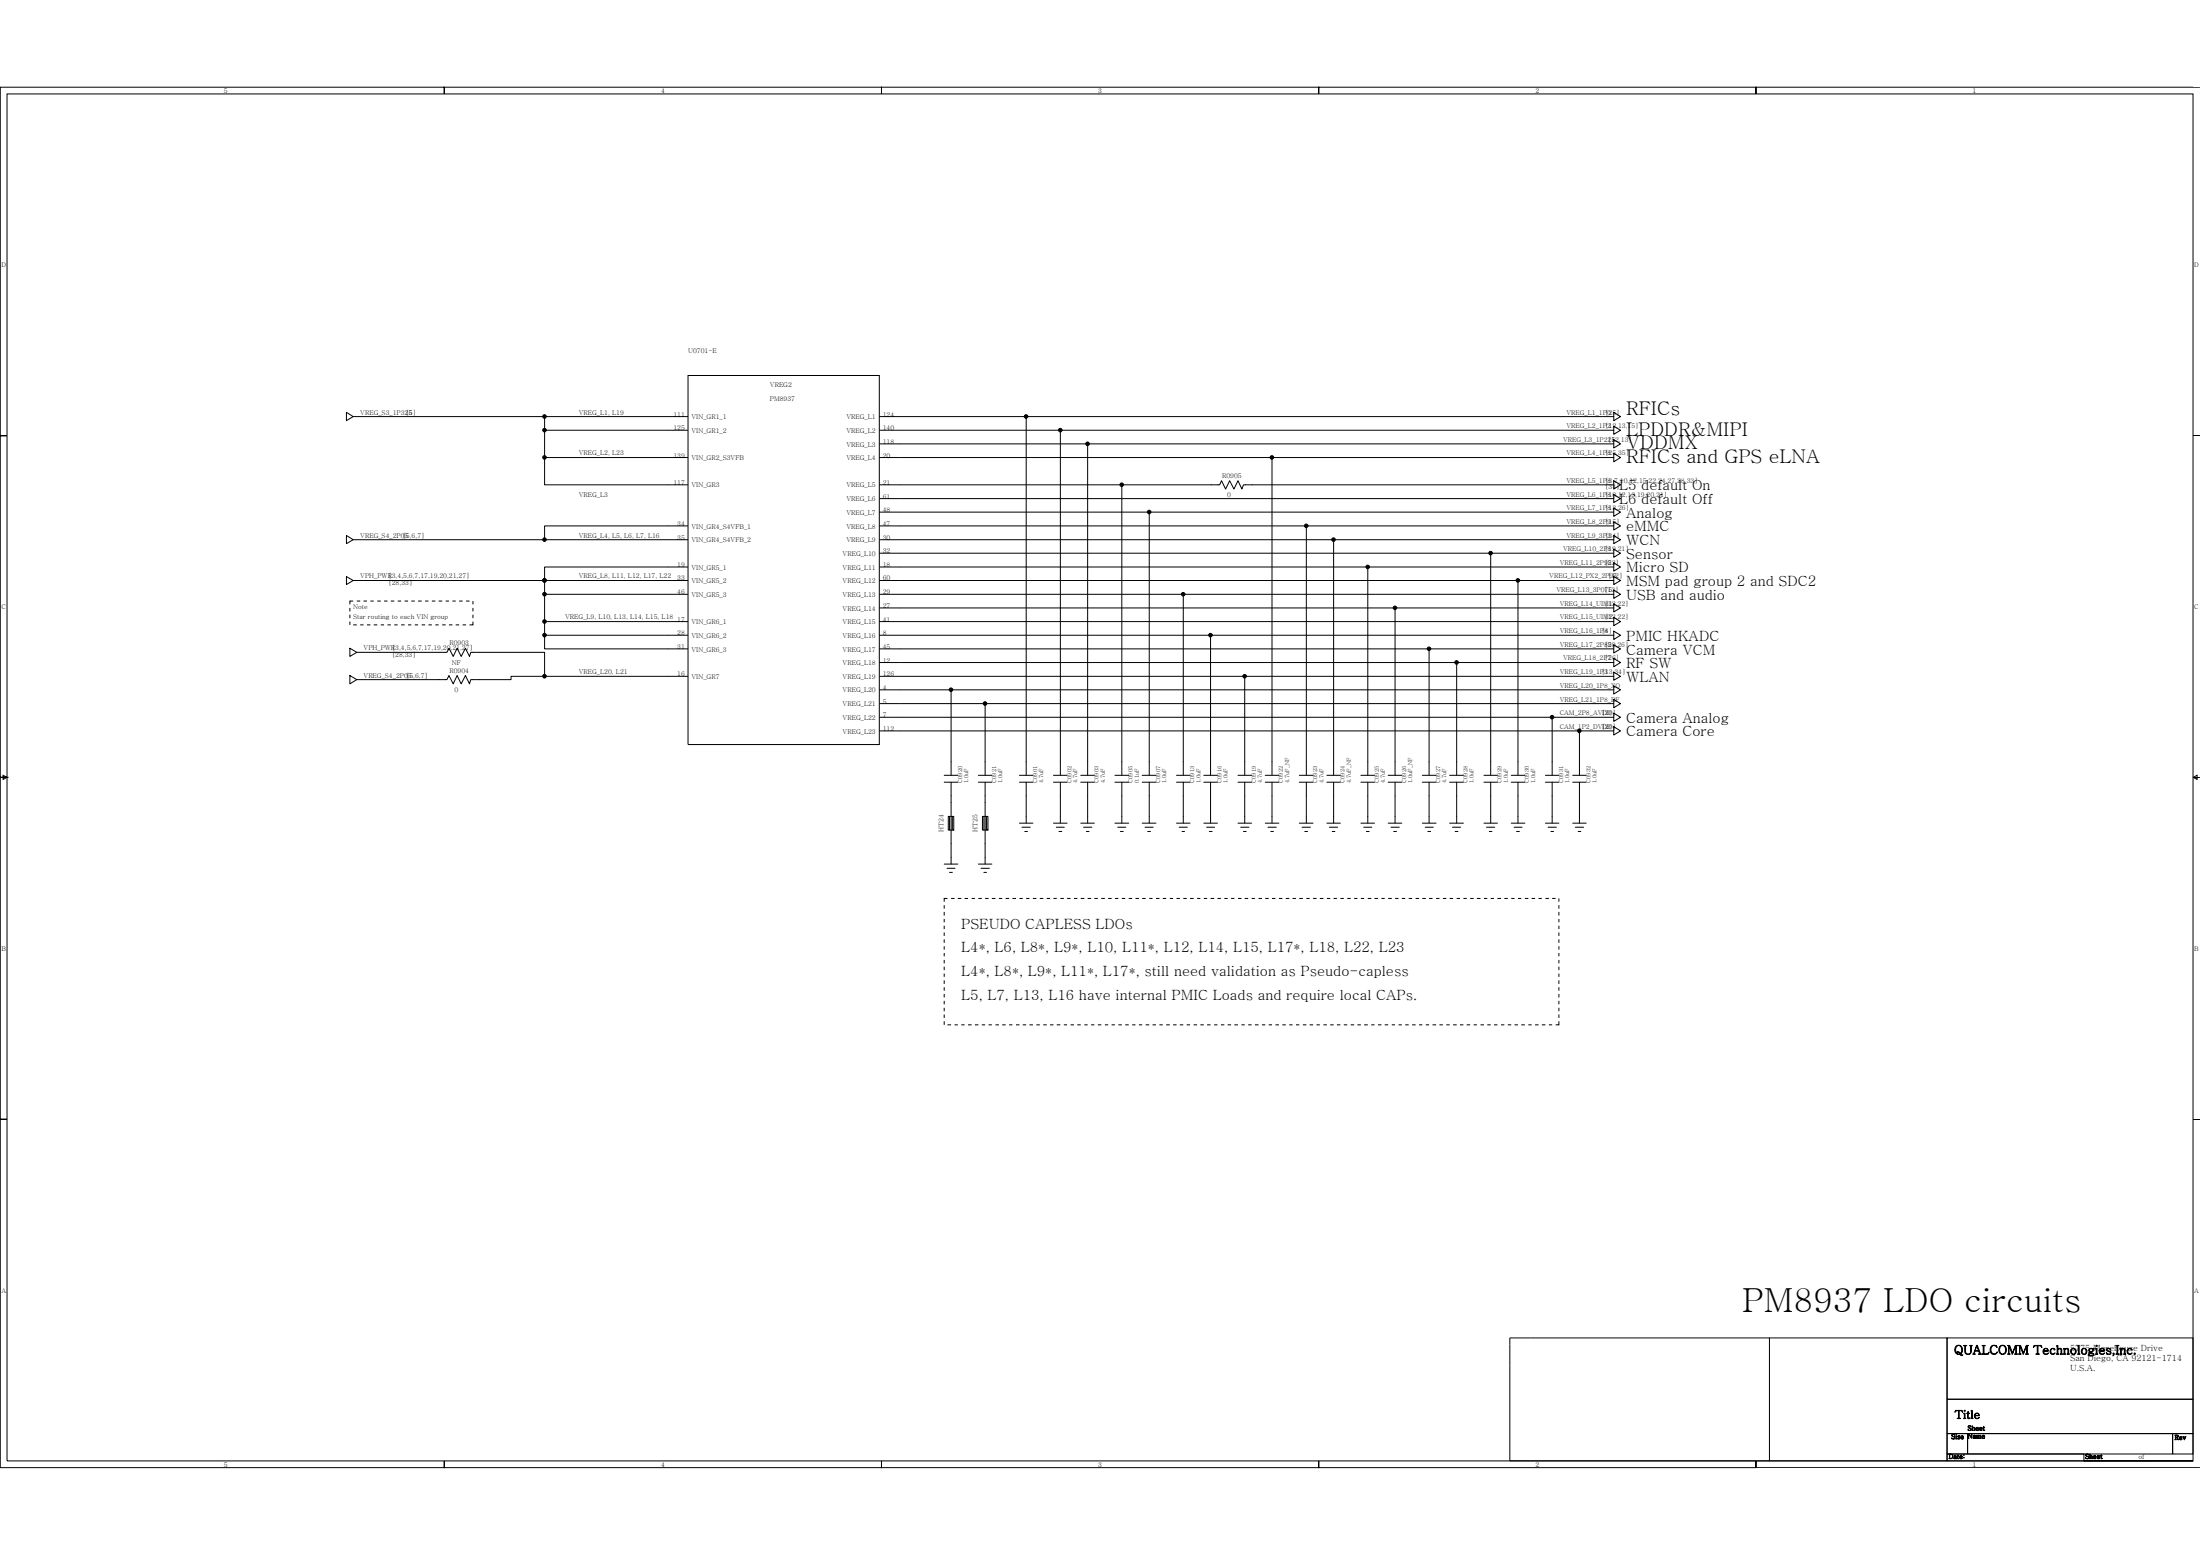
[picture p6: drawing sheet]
<svg xmlns="http://www.w3.org/2000/svg" width="297mm" height="210mm" viewBox="0 0 297 210" stroke-linecap="round" stroke-linejoin="round" font-family="sans-serif">
<g fill="none" stroke="#000" stroke-width=".14">
<path d="M.9 12.7h295.2v184.4h-295.2zM297 11.8h-59.9v.9v-.9h-59v.9v-.9h-59.1v.9v-.9h-59v.9v-.9h-60v47h.9h-.9v46.1h.9l-.5 .3v-.6l.5 .3h-.9v46.1h.9h-.9v46.1v1h60v-1v1h59v-1v1h59.1v-1v1h59v-1v1h59.9M46.8 55.6l.9 .6-.9 .6zM73.5 56.2v1.9h19.4M73.5 58.1v3.6h19.4M92.9 50.7h25.8v49.8h-25.8zM92.9 56.2h-45.2M118.7 58.1h24.5v46.5M118.7 56.2h99.2M118.7 59.9h99.2M138.6 56.2v48.4M143.2 58.1h74.7"/>
<path d="M146.9 59.9v44.7M217.9 57.5l.9 .6-.9 .5zM217.9 59.3l.9 .6-.9 .6zM217.9 55.6l.9 .6-.9 .6zM297 58.8h-.9h.9M46.8 77.8l.9 .5-.9 .6zM46.8 72.3l.9 .5-.9 .6zM73.5 61.7v3.7h19.4M92.9 76.5h-19.4v7.4M92.9 78.3h-45.2M92.9 72.8h-45.2M92.9 71h-19.4v1.8"/>
<path d="M118.7 76.5h66v28.1M118.7 72.8h99.2M118.7 71h99.2M118.7 61.7h99.2M118.7 67.3h99.2M118.7 69.1h99.2M118.7 74.7h99.2M118.7 78.3h99.2M151.5 65.4v39.2M155.2 69.1v35.5M171.7 61.7v42.9M176.4 71v33.6"/>
<path d="M180.1 72.8v31.8M184.7 76.5h33.2M201.3 74.7v29.9M205 78.3v26.3M217.9 65.4h-50l-.2 .6-.6-1.1-.5 1.1-.6-1.1-.5 1.1-.6-1.1-.2 .5h-46M217.9 64.9l.9 .5-.9 .6zM217.9 68.6l.9 .5-.9 .6zM217.9 70.4l.9 .6-.9 .5zM217.9 72.3l.9 .5-.9 .6zM217.9 74.1l.9 .6-.9 .5zM217.9 61.2l.9 .5-.9 .6zM217.9 77.8l.9 .5-.9 .6z"/>
<path d="M217.9 79.6l.9 .6-.9 .6zM217.9 75.9l.9 .6-.9 .6zM217.9 66.7l.9 .6-.9 .5zM47.2 91.2l1 .5-1 .6zM47.2 87.5l1 .5-1 .6zM47.2 82v.5M47.2 83v.4M47.2 83.9v.4M47.7 84.3h.5M47.7 81.1h-.5v.5M48.2 88h12.1l.3-.5 .6 1.1 .5-1.1 .6 1.1 .5-1.1 .6 1.1 .2-.6h9.9v3.3M48.2 81.1h.4"/>
<path d="M48.6 84.3h.5M49.1 81.1h.4M49.5 84.3h.5M50 81.1h.5M50.5 84.3h.4M50.9 81.1h.5M51.4 84.3h.5M51.9 81.1h.4M52.3 84.3h.5M52.8 81.1h.4M53.2 84.3h.5M53.7 81.1h.5"/>
<path d="M54.2 84.3h.4M54.6 81.1h.5M55.1 84.3h.4M55.5 81.1h.5M56 84.3h.4M56.4 81.1h.5M56.9 84.3h.5M57.4 81.1h.4M57.8 84.3h.5M58.3 81.1h.5M58.8 84.3h.4M59.2 81.1h.5"/>
<path d="M59.7 84.3h.5M60.2 81.1h.4M60.6 84.3h.5M61.1 81.1h.4M61.5 84.3h.5M62 81.1h.5M62.5 84.3h.4M62.9 81.1h.5M63.9 83.9v.4h-.5M63.9 81.1v.5M63.9 82v.5M63.9 83v.4"/>
<path d="M73.5 85.7v1.9h19.4M92.9 80.2h-19.4M92.9 85.7h-19.4M92.9 91.3h-23.9v.4h-5.4l-.2 .6-.6-1.1-.5 1.1-.6-1.1-.5 1.1-.6-1.1-.3 .5h-12.1M92.9 83.9h-19.4v1.8M118.7 96.8h90.9v7.8M118.7 87.6h74.3v17M118.7 91.3h49.4v13.3M118.7 80.2h41.1v24.4M118.7 83.9h99.2M118.7 82h99.2M118.7 85.7h99.2"/>
<path d="M118.7 93.1h99.2M118.7 98.6h99.2M128.4 93.1v11.5M133 95v9.6M159.8 80.2h58.1M163.4 85.7v18.9M168.1 91.3h49.8M188.4 82v22.6M193 87.6h24.9M196.7 89.4v15.2M209.6 96.8h8.3M213.3 98.6v6"/>
<path d="M217.9 95h-99.2M217.9 89.4h-99.2M217.9 81.5l.9 .5-.9 .6zM217.9 83.3l.9 .6-.9 .5zM217.9 87l.9 .6-.9 .5zM217.9 88.9l.9 .5-.9 .6zM217.9 85.2l.9 .5-.9 .6zM217.9 90.7l.9 .6-.9 .5zM217.9 92.6l.9 .5-.9 .6zM217.9 94.4l.9 .6-.9 .5zM217.9 96.2l.9 .6-.9 .5zM217.9 98.1l.9 .5-.9 .6z"/>
<path d="M127.5 116.6h1.8M127.5 105.6h1.8M127.5 104.6h1.8M127.9 117.2h1M128 110.2h.8v1.8h-.8zM128.2 117.7h.4M128.2 110.2v1.8M128.4 105.6v11M128.4 112h.1M128.6 110.2v1.8M132.1 116.6h1.8M132.1 105.6h1.8"/>
<path d="M132.1 104.6h1.8M132.5 117.2h1.1M132.6 110.2h.8v1.8h-.8zM132.8 117.7h.4M132.8 110.2v1.8M133 112h.1M133 105.6v11M133.2 110.2v1.8M137.6 111.1h1.9M137.6 105.6h1.9M137.6 104.6h1.9M138 111.6h1.1"/>
<path d="M138.4 112.2h.3M138.6 105.6v5.5M142.2 111.1h1.9M142.2 105.6h1.9M142.2 104.6h1.9M142.6 111.6h1.1M143 112.2h.4M143.2 105.6v5.5M145.9 111.1h1.9M145.9 105.6h1.9M145.9 104.6h1.9M146.3 111.6h1.1"/>
<path d="M146.7 112.2h.3M146.9 105.6v5.5M150.5 111.1h1.9M150.5 105.6h1.9M150.5 104.6h1.9M150.9 111.6h1.1M151.3 112.2h.4M151.5 105.6v5.5M154.2 105.6h1.9M154.2 104.6h1.9M154.2 111.1h1.9M154.6 111.6h1.1"/>
<path d="M155 112.2h.3M155.2 105.6v5.5M158.9 111.1h1.8M158.9 105.6h1.8M158.9 104.6h1.8M159.2 111.6h1.1M159.6 112.2h.3M159.8 105.6v5.5M162.5 111.1h1.9M162.5 105.6h1.9M162.5 104.6h1.9M162.9 111.6h1.1"/>
<path d="M163.3 112.2h.4M163.4 105.6v5.5M167.1 111.1h1.9M167.1 105.6h1.9M167.1 104.6h1.9M167.5 111.6h1.1M167.9 112.2h.4M168.1 105.6v5.5M170.8 111.1h1.9M170.8 105.6h1.9M170.8 104.6h1.9M171.2 111.6h1.1"/>
<path d="M171.6 112.2h.3M171.7 105.6v5.5M175.4 111.1h1.9M175.4 105.6h1.9M175.4 104.6h1.9M175.8 111.6h1.1M176.2 112.2h.3M176.4 105.6v5.5M179.2 111.1h1.8M179.2 105.6h1.8M179.2 104.6h1.8M179.5 111.6h1.1"/>
<path d="M179.9 112.2h.3M180.1 105.6v5.5M183.7 111.1h1.9M183.7 105.6h1.9M183.7 104.6h1.9M184.1 111.6h1.1M184.5 112.2h.4M184.7 105.6v5.5M187.4 111.1h1.9M187.4 105.6h1.9M187.4 104.6h1.9M187.8 111.6h1.1"/>
<path d="M188.2 112.2h.3M188.4 105.6v5.5M192 105.6h1.9M192 104.6h1.9M192 111.1h1.9M192.4 111.6h1.1M192.8 112.2h.4M193 105.6v5.5M195.7 105.6h1.9M195.7 104.6h1.9M195.7 111.1h1.9M196.1 111.6h1.1"/>
<path d="M196.5 112.2h.3M196.7 105.6v5.5M200.4 111.1h1.8M200.4 105.6h1.8M200.4 104.6h1.8M200.7 111.6h1.1M201.1 112.2h.3M201.3 105.6v5.5M204 111.1h1.9M204 105.6h1.9M204 104.6h1.9M204.4 111.6h1.1"/>
<path d="M204.8 112.2h.3M205 105.6v5.5M208.7 111.1h1.8M208.7 105.6h1.8M208.7 104.6h1.8M209 111.6h1.1M209.4 112.2h.4M209.6 105.6v5.5M212.3 111.1h1.9M212.3 105.6h1.9M212.3 104.6h1.9M212.7 111.6h1.1"/>
<path d="M213.1 112.2h.3M213.3 105.6v5.5M296.1 104.9l.5-.3v.6zM296.1 104.9h.9M127.5 122.2v.4M127.5 123.1v.4M127.5 124v.5M127.5 124.9v.5M127.5 125.8v.5M127.5 126.8v.4M127.5 127.7v.4M127.5 128.6v.5"/>
<path d="M127.5 129.5v.5M127.5 130.5v.4M127.5 131.4v.4M127.5 132.3v.5M127.5 133.2v.5M127.5 134.1v.5M127.5 135.1v.4M127.5 136v.5M127.5 136.9v.5M127.5 137.8v.5M127.9 138.3h.5M127.9 121.2h-.4v.5"/>
<path d="M128.4 121.2h.5M128.9 138.3h.4M129.3 121.2h.5M129.8 138.3h.4M130.2 121.2h.5M130.7 138.3h.5M131.2 121.2h.4M131.6 138.3h.5M132.1 121.2h.5M132.6 138.3h.4M133 121.2h.5M133.5 138.3h.4"/>
<path d="M133.9 121.2h.5M134.4 138.3h.5M134.9 121.2h.4M135.3 138.3h.5M135.8 121.2h.4M136.2 138.3h.5M136.7 121.2h.5M137.2 138.3h.4M137.6 121.2h.5M138.1 138.3h.5M138.6 121.2h.4M139 138.3h.5"/>
<path d="M139.5 121.2h.4M139.9 138.3h.5M140.4 121.2h.5M140.9 138.3h.4M141.3 121.2h.5M141.8 138.3h.4M142.2 121.2h.5M142.7 138.3h.5M143.2 121.2h.4M143.6 138.3h.5M144.1 121.2h.4M144.5 138.3h.5"/>
<path d="M145 121.2h.5M145.5 138.3h.4M145.9 121.2h.5M146.4 138.3h.5M146.9 121.2h.4M147.3 138.3h.5M147.8 121.2h.4M148.2 138.3h.5M148.7 121.2h.5M149.2 138.3h.4M149.6 121.2h.5M150.1 138.3h.4"/>
<path d="M150.5 121.2h.5M151 138.3h.5M151.5 121.2h.4M151.9 138.3h.5M152.4 121.2h.5M152.9 138.3h.4M153.3 121.2h.5M153.8 138.3h.4M154.2 121.2h.5M154.7 138.3h.5M155.2 121.2h.4M155.6 138.3h.5"/>
<path d="M156.1 121.2h.4M156.5 138.3h.5M157 121.2h.5M157.5 138.3h.4M157.9 121.2h.5M158.4 138.3h.5M158.9 121.2h.4M159.3 138.3h.5M159.8 121.2h.4M160.2 138.3h.5M160.7 121.2h.5M161.2 138.3h.4"/>
<path d="M161.6 121.2h.5M162.1 138.3h.4M162.5 121.2h.5M163 138.3h.4M163.4 121.2h.5M163.9 138.3h.5M164.4 121.2h.4M164.8 138.3h.5M165.3 121.2h.5M165.8 138.3h.4M166.2 121.2h.5M166.7 138.3h.4"/>
<path d="M167.1 121.2h.5M167.6 138.3h.5M168.1 121.2h.4M168.5 138.3h.5M169 121.2h.4M169.4 138.3h.5M169.9 121.2h.5M170.4 138.3h.4M170.8 121.2h.5M171.3 138.3h.4M171.7 121.2h.5M172.2 138.3h.5"/>
<path d="M172.7 121.2h.4M173.1 138.3h.5M173.6 121.2h.5M174.1 138.3h.4M174.5 121.2h.5M175 138.3h.4M175.4 121.2h.5M175.9 138.3h.5M176.4 121.2h.4M176.8 138.3h.5M177.3 121.2h.5M177.8 138.3h.4"/>
<path d="M178.2 121.2h.5M178.7 138.3h.5M179.2 121.2h.4M179.6 138.3h.5M180.1 121.2h.4M180.5 138.3h.5M181 121.2h.4M181.4 138.3h.5M181.9 121.2h.5M182.4 138.3h.4M182.8 121.2h.5M183.3 138.3h.4"/>
<path d="M183.7 121.2h.5M184.2 138.3h.5M184.7 121.2h.4M185.1 138.3h.5M185.6 121.2h.5M186.1 138.3h.4M186.5 121.2h.5M187 138.3h.4M187.4 121.2h.5M187.9 138.3h.5M188.4 121.2h.4M188.8 138.3h.5"/>
<path d="M189.3 121.2h.4M189.7 138.3h.5M190.2 121.2h.5M190.7 138.3h.4M191.1 121.2h.5M191.6 138.3h.4M192 121.2h.5M192.5 138.3h.5M193 121.2h.4M193.4 138.3h.5M193.9 121.2h.4M194.3 138.3h.5"/>
<path d="M194.8 121.2h.5M195.3 138.3h.4M195.7 121.2h.5M196.2 138.3h.5M196.7 121.2h.4M197.1 138.3h.5M197.6 121.2h.4M198 138.3h.5M198.5 121.2h.5M199 138.3h.4M199.4 121.2h.5M199.9 138.3h.5"/>
<path d="M200.4 121.2h.4M200.8 138.3h.5M201.3 121.2h.4M201.7 138.3h.5M202.2 121.2h.5M202.7 138.3h.4M203.1 121.2h.5M203.6 138.3h.4M204 121.2h.5M204.5 138.3h.5M205 121.2h.4M205.4 138.3h.5"/>
<path d="M205.9 121.2h.5M206.4 138.3h.4M206.8 121.2h.5M207.3 138.3h.4M207.7 121.2h.5M208.2 138.3h.5M208.7 121.2h.4M209.1 138.3h.5M209.6 121.2h.4M210.5 137.8v.5h-.5M210.5 121.2v.5M210.5 122.2v.4"/>
<path d="M210.5 123.1v.4M210.5 124v.5M210.5 124.9v.5M210.5 125.8v.5M210.5 126.8v.4M210.5 127.7v.4M210.5 128.6v.5M210.5 129.5v.5M210.5 130.5v.4M210.5 131.4v.4M210.5 132.3v.5M210.5 133.2v.5"/>
<path d="M210.5 134.1v.5M210.5 135.1v.4M210.5 136v.5M210.5 136.9v.5M297 151h-.9h.9M238.9 180.6h24v16.5h-24zM238.9 180.6h-35v16.5h35M262.9 180.6h33.2v8.2h-33.2zM262.9 188.8h33.2v4.7h-33.2zM262.9 193.5h2.8v2.7h-2.8zM262.9 196.2h18.5v.9h-18.5zM265.7 193.5h27.6v2.7h-27.6z"/>
<path d="M281.4 197.1h14.7zM293.3 193.5h2.8v2.7h-2.8z"/>
</g>
<g fill="#000" stroke="#000" stroke-width=".14">
<circle cx="73.5" cy="58" r=".24"/>
<circle cx="73.5" cy="56.2" r=".24"/>
<circle cx="138.5" cy="56.2" r=".24"/>
<circle cx="143.2" cy="58" r=".24"/>
<circle cx="146.8" cy="59.9" r=".24"/>
<circle cx="73.5" cy="78.3" r=".24"/>
<circle cx="73.5" cy="72.8" r=".24"/>
<circle cx="73.5" cy="61.7" r=".24"/>
<circle cx="151.5" cy="65.4" r=".24"/>
<circle cx="155.2" cy="69.1" r=".24"/>
<circle cx="171.7" cy="61.7" r=".24"/>
<circle cx="176.4" cy="71" r=".24"/>
<circle cx="180.1" cy="72.8" r=".24"/>
<circle cx="184.7" cy="76.5" r=".24"/>
<circle cx="201.3" cy="74.6" r=".24"/>
<circle cx="204.9" cy="78.3" r=".24"/>
<circle cx="73.5" cy="91.3" r=".24"/>
<circle cx="73.5" cy="83.9" r=".24"/>
<circle cx="73.5" cy="85.7" r=".24"/>
<circle cx="73.5" cy="80.2" r=".24"/>
<circle cx="128.4" cy="93.1" r=".24"/>
<circle cx="133" cy="94.9" r=".24"/>
<circle cx="159.8" cy="80.2" r=".24"/>
<circle cx="163.4" cy="85.7" r=".24"/>
<circle cx="168.1" cy="91.3" r=".24"/>
<circle cx="188.4" cy="82" r=".24"/>
<circle cx="192.9" cy="87.6" r=".24"/>
<circle cx="196.7" cy="89.4" r=".24"/>
<circle cx="209.6" cy="96.8" r=".24"/>
<circle cx="213.2" cy="98.6" r=".24"/>
</g>
<text font-size="4.5" x="235.2" y="177">PM8937 LDO circuits</text>
<g font-size="2.5">
<text x="219.6" y="56">RFICs</text>
<text x="219.6" y="58.8">LPDDR&amp;MIPI</text>
<text x="219.6" y="60.6">VDDMX</text>
<text x="219.6" y="62.5">RFICs and GPS eLNA</text>
</g>
<g font-size="1.9">
<text x="218.6" y="66.2">L5 default On</text>
<text x="218.6" y="68">L6 default Off</text>
<text x="219.6" y="69.9">Analog</text>
<text x="219.6" y="71.7">eMMC</text>
<text x="219.6" y="73.6">WCN</text>
<text x="219.6" y="75.4">Sensor</text>
<text x="219.6" y="77.2">Micro SD</text>
<text x="219.6" y="79.1">MSM pad group 2 and SDC2</text>
<text x="219.6" y="80.9">USB and audio</text>
<text x="219.6" y="86.5">PMIC HKADC</text>
<text x="219.6" y="88.3">Camera VCM</text>
<text x="219.6" y="90.1">RF SW</text>
<text x="219.6" y="92">WLAN</text>
<text x="219.6" y="97.5">Camera Analog</text>
<text x="219.6" y="99.4">Camera Core</text>
<text x="129.8" y="125.3">PSEUDO CAPLESS LDOs</text>
<text x="129.8" y="128.5">L4*, L6, L8*, L9*, L10, L11*, L12, L14, L15, L17*, L18, L22, L23</text>
<text x="129.8" y="131.8">L4*, L8*, L9*, L11*, L17*, still need validation as Pseudo-capless</text>
<text x="129.8" y="135">L5, L7, L13, L16 have internal PMIC Loads and require local CAPs.</text>
</g>
<text font-size="1.7" x="263.8" y="182.8">QUALCOMM Technologies,Inc.</text>
<text font-size="1.5" x="263.9" y="191.4">Title</text>
<g font-size="1.1">
<text x="279.5" y="185">U.S.A.</text>
<text x="279.5" y="183.7">San Diego, CA 92121-1714</text>
<text x="279.5" y="182.3">5775 Morehouse Drive</text>
</g>
<g font-size=".9">
<text x="30.2" y="12.6">5</text>
<text x="89.3" y="12.6">4</text>
<text x="148.3" y="12.6">3</text>
<text x="207.3" y="12.6">2</text>
<text x="266.3" y="12.6">1</text>
<text x=".2" y="36.1">D</text>
<text x="296.2" y="36.1">D</text>
<text x="92.9" y="47.6">U0701-E</text>
<text x="103.9" y="52.3">VREG2</text>
<text x="48.6" y="55.9">VREG_S3_1P325</text>
<text x="54.8" y="55.9">[5]</text>
<text x="78.1" y="55.9">VREG_L1, L19</text>
<text x="90.9" y="56.2">111</text>
<text x="90.9" y="58.1">125</text>
<text x="93.4" y="56.6">VIN_GR1_1</text>
<text x="93.4" y="58.4">VIN_GR1_2</text>
<text x="103.9" y="54.1">PM8937</text>
<text x="114.3" y="56.6">VREG_L1</text>
<text x="114.3" y="58.4">VREG_L2</text>
<text x="119.2" y="56.2">124</text>
<text x="119.2" y="58.1">140</text>
<text x="119.2" y="59.9">118</text>
<text x="211" y="59.6">VREG_L3_1P225</text>
<text x="211.5" y="57.8">VREG_L2_1P2</text>
<text x="211.5" y="55.9">VREG_L1_1P0</text>
<text x="216.7" y="57.8">[12,13,15]</text>
<text x="216.7" y="55.9">[25]</text>
<text x="217.1" y="59.6">[12,13]</text>
<text x="78.1" y="61.5">VREG_L2, L23</text>
<text x="90.9" y="65.4">117</text>
<text x="90.9" y="61.7">139</text>
<text x="93.4" y="65.8">VIN_GR3</text>
<text x="93.4" y="62.1">VIN_GR2_S3VFB</text>
<text x="114.3" y="60.3">VREG_L3</text>
<text x="114.3" y="62.1">VREG_L4</text>
<text x="114.3" y="65.8">VREG_L5</text>
<text x="119.2" y="61.7">20</text>
<text x="119.2" y="65.4">21</text>
<text x="165" y="64.5">R0905</text>
<text x="211.5" y="65.2">VREG_L5_1P8</text>
<text x="211.5" y="61.5">VREG_L4_1P8</text>
<text x="216.7" y="65.2">[3,7,10,12,15,22,24,27,28,33]</text>
<text x="216.7" y="61.5">[25,35]</text>
<text x="78.1" y="67">VREG_L3</text>
<text x="91.4" y="71">34</text>
<text x="93.4" y="71.3">VIN_GR4_S4VFB_1</text>
<text x="114.3" y="67.6">VREG_L6</text>
<text x="114.3" y="69.5">VREG_L7</text>
<text x="114.3" y="71.3">VREG_L8</text>
<text x="119.2" y="67.3">61</text>
<text x="119.2" y="69.1">48</text>
<text x="119.2" y="71">47</text>
<text x="165.7" y="67.1">0</text>
<text x="211.5" y="68.8">VREG_L7_1P8</text>
<text x="211.5" y="70.7">VREG_L8_2P9</text>
<text x="211.5" y="67">VREG_L6_1P8</text>
<text x="216.7" y="66">[34]</text>
<text x="216.7" y="68.8">[13,26]</text>
<text x="216.7" y="70.7">[15]</text>
<text x="216.7" y="67">[10,12,13,19,20,21]</text>
<text x="48.6" y="72.5">VREG_S4_2P05</text>
<text x="54.4" y="72.5">[5,6,7]</text>
<text x="78.1" y="72.5">VREG_L4, L5, L6, L7, L16</text>
<text x="91.4" y="72.8">35</text>
<text x="91.4" y="76.5">19</text>
<text x="93.4" y="73.2">VIN_GR4_S4VFB_2</text>
<text x="93.4" y="76.9">VIN_GR5_1</text>
<text x="113.8" y="75">VREG_L10</text>
<text x="113.8" y="76.9">VREG_L11</text>
<text x="114.3" y="73.2">VREG_L9</text>
<text x="119.2" y="72.8">30</text>
<text x="119.2" y="74.7">32</text>
<text x="119.2" y="76.5">18</text>
<text x="210.6" y="76.2">VREG_L11_2P95</text>
<text x="211" y="74.4">VREG_L10_2P8</text>
<text x="211.5" y="72.5">VREG_L9_3P3</text>
<text x="216.7" y="76.2">[22]</text>
<text x="216.7" y="74.4">[19,21]</text>
<text x="216.7" y="72.5">[34]</text>
<text x=".2" y="82.2">C</text>
<text x="47.7" y="83.6">Star routing to each VIN group</text>
<text x="47.7" y="82.2">Note</text>
<text x="48.6" y="78.1">VPH_PWR</text>
<text x="52.5" y="78.1">[3,4,5,6,7,17,19,20,21,27]</text>
<text x="52.5" y="79">[28,33]</text>
<text x="76.3" y="83.6">VREG_L9, L10, L13, L14, L15, L18</text>
<text x="78.1" y="78.1">VREG_L8, L11, L12, L17, L22</text>
<text x="91.4" y="83.9">17</text>
<text x="91.4" y="78.3">33</text>
<text x="91.4" y="80.2">46</text>
<text x="93.4" y="78.7">VIN_GR5_2</text>
<text x="93.4" y="80.6">VIN_GR5_3</text>
<text x="113.8" y="78.7">VREG_L12</text>
<text x="113.8" y="80.6">VREG_L13</text>
<text x="113.8" y="82.4">VREG_L14</text>
<text x="119.2" y="78.3">60</text>
<text x="119.2" y="80.2">29</text>
<text x="119.2" y="82">27</text>
<text x="119.2" y="83.9">41</text>
<text x="209.2" y="78.1">VREG_L12_PX2_2P95</text>
<text x="210.1" y="79.9">VREG_L13_3P075</text>
<text x="210.6" y="81.8">VREG_L14_UIM1</text>
<text x="210.6" y="83.6">VREG_L15_UIM2</text>
<text x="216.6" y="79.9">[13]</text>
<text x="216.7" y="81.8">[12,22]</text>
<text x="216.7" y="83.6">[12,22]</text>
<text x="217.1" y="78.1">[12]</text>
<text x="296.2" y="82.2">C</text>
<text x="49.1" y="87.8">VPH_PWR</text>
<text x="52.9" y="87.8">[3,4,5,6,7,17,19,20,21,27]</text>
<text x="52.9" y="88.6">[28,33]</text>
<text x="60.7" y="87.1">R0903</text>
<text x="61" y="89.7">NF</text>
<text x="91.4" y="85.7">28</text>
<text x="91.4" y="87.6">31</text>
<text x="93.4" y="84.2">VIN_GR6_1</text>
<text x="93.4" y="86.1">VIN_GR6_2</text>
<text x="93.4" y="87.9">VIN_GR6_3</text>
<text x="113.8" y="84.2">VREG_L15</text>
<text x="113.8" y="86.1">VREG_L16</text>
<text x="113.8" y="87.9">VREG_L17</text>
<text x="113.8" y="89.8">VREG_L18</text>
<text x="119.2" y="85.7">8</text>
<text x="119.2" y="87.6">45</text>
<text x="119.2" y="89.4">12</text>
<text x="210.6" y="87.3">VREG_L17_2P85</text>
<text x="210.6" y="85.4">VREG_L16_1P8</text>
<text x="211" y="89.1">VREG_L18_2P7</text>
<text x="216.3" y="85.4">[4]</text>
<text x="216.7" y="87.3">[20,26]</text>
<text x="216.7" y="89.1">[26]</text>
<text x="49.1" y="91.4">VREG_S4_2P05</text>
<text x="54.8" y="91.4">[5,6,7]</text>
<text x="60.7" y="90.8">R0904</text>
<text x="61.4" y="93.4">0</text>
<text x="78.1" y="91">VREG_L20, L21</text>
<text x="91.4" y="91.3">16</text>
<text x="93.4" y="91.6">VIN_GR7</text>
<text x="113.8" y="91.6">VREG_L19</text>
<text x="113.8" y="93.4">VREG_L20</text>
<text x="113.8" y="95.3">VREG_L21</text>
<text x="119.2" y="91.3">126</text>
<text x="119.2" y="93.1">4</text>
<text x="119.2" y="95">5</text>
<text x="210.6" y="91">VREG_L19_1P3</text>
<text x="210.6" y="92.8">VREG_L20_1P8_XO</text>
<text x="210.6" y="94.7">VREG_L21_1P8_RF</text>
<text x="216.3" y="91">[13,34]</text>
<text x="113.8" y="97.2">VREG_L22</text>
<text x="113.8" y="99">VREG_L23</text>
<text x="119.2" y="96.8">7</text>
<text x="119.2" y="98.6">112</text>
<text x="210.6" y="96.5">CAM_2P8_AVDD</text>
<text x="210.6" y="98.4">CAM_1P2_DVDD</text>
<text x="216.3" y="96.5">[20]</text>
<text x="216.3" y="98.4">[20]</text>
<text x="127.4" y="112.2" transform="rotate(-90 127.4 112.2)">HT24</text>
<text x="132" y="112.2" transform="rotate(-90 132 112.2)">HT25</text>
<text x=".2" y="128.3">B</text>
<text x="296.2" y="128.3">B</text>
<text x=".2" y="174.4">A</text>
<text x="296.2" y="174.4">A</text>
<text x="30.2" y="198">5</text>
<text x="89.3" y="198">4</text>
<text x="148.3" y="198">3</text>
<text x="207.3" y="198">2</text>
<text x="263.1" y="196.8">Date:</text>
<text x="263.5" y="194.2">Size Name</text>
<text x="265.7" y="193">Sheet</text>
<text x="266.3" y="198">1</text>
<text x="281.5" y="196.8">Sheet</text>
<text x="288.7" y="196.8">of</text>
<text x="293.6" y="194.3">Rev</text>
</g>
<g font-size=".7">
<text x="129.9" y="105.6" transform="rotate(-90 129.9 105.6)">C0920</text>
<text x="130.7" y="105.6" transform="rotate(-90 130.7 105.6)">1.0uF</text>
<text x="134.5" y="105.6" transform="rotate(-90 134.5 105.6)">C0921</text>
<text x="135.3" y="105.6" transform="rotate(-90 135.3 105.6)">1.0uF</text>
<text x="140" y="105.6" transform="rotate(-90 140 105.6)">C0901</text>
<text x="140.9" y="105.6" transform="rotate(-90 140.9 105.6)">4.7uF</text>
<text x="144.6" y="105.6" transform="rotate(-90 144.6 105.6)">C0902</text>
<text x="145.5" y="105.6" transform="rotate(-90 145.5 105.6)">4.7uF</text>
<text x="148.3" y="105.6" transform="rotate(-90 148.3 105.6)">C0903</text>
<text x="149.2" y="105.6" transform="rotate(-90 149.2 105.6)">4.7uF</text>
<text x="152.9" y="105.6" transform="rotate(-90 152.9 105.6)">C0905</text>
<text x="153.8" y="105.6" transform="rotate(-90 153.8 105.6)">0.1uF</text>
<text x="156.6" y="105.6" transform="rotate(-90 156.6 105.6)">C0907</text>
<text x="157.5" y="105.6" transform="rotate(-90 157.5 105.6)">1.0uF</text>
<text x="161.2" y="105.6" transform="rotate(-90 161.2 105.6)">C0913</text>
<text x="162.1" y="105.6" transform="rotate(-90 162.1 105.6)">1.0uF</text>
<text x="164.9" y="105.6" transform="rotate(-90 164.9 105.6)">C0916</text>
<text x="165.8" y="105.6" transform="rotate(-90 165.8 105.6)">1.0uF</text>
<text x="169.5" y="105.6" transform="rotate(-90 169.5 105.6)">C0919</text>
<text x="170.4" y="105.6" transform="rotate(-90 170.4 105.6)">4.7uF</text>
<text x="173.2" y="105.6" transform="rotate(-90 173.2 105.6)">C0922</text>
<text x="174.1" y="105.6" transform="rotate(-90 174.1 105.6)">4.7uF_NF</text>
<text x="177.8" y="105.6" transform="rotate(-90 177.8 105.6)">C0923</text>
<text x="178.7" y="105.6" transform="rotate(-90 178.7 105.6)">4.7uF</text>
<text x="181.5" y="105.6" transform="rotate(-90 181.5 105.6)">C0924</text>
<text x="182.4" y="105.6" transform="rotate(-90 182.4 105.6)">4.7uF_NF</text>
<text x="186.2" y="105.6" transform="rotate(-90 186.2 105.6)">C0925</text>
<text x="187" y="105.6" transform="rotate(-90 187 105.6)">4.7uF</text>
<text x="189.8" y="105.6" transform="rotate(-90 189.8 105.6)">C0926</text>
<text x="190.7" y="105.6" transform="rotate(-90 190.7 105.6)">1.0uF_NF</text>
<text x="194.4" y="105.6" transform="rotate(-90 194.4 105.6)">C0927</text>
<text x="195.3" y="105.6" transform="rotate(-90 195.3 105.6)">4.7uF</text>
<text x="198.1" y="105.6" transform="rotate(-90 198.1 105.6)">C0928</text>
<text x="199" y="105.6" transform="rotate(-90 199 105.6)">1.0uF</text>
<text x="202.7" y="105.6" transform="rotate(-90 202.7 105.6)">C0929</text>
<text x="203.6" y="105.6" transform="rotate(-90 203.6 105.6)">1.0uF</text>
<text x="206.4" y="105.6" transform="rotate(-90 206.4 105.6)">C0930</text>
<text x="207.3" y="105.6" transform="rotate(-90 207.3 105.6)">1.0uF</text>
<text x="211" y="105.6" transform="rotate(-90 211 105.6)">C0931</text>
<text x="211.9" y="105.6" transform="rotate(-90 211.9 105.6)">1.0uF</text>
<text x="214.7" y="105.6" transform="rotate(-90 214.7 105.6)">C0932</text>
<text x="215.6" y="105.6" transform="rotate(-90 215.6 105.6)">1.0uF</text>
</g>
</svg>
